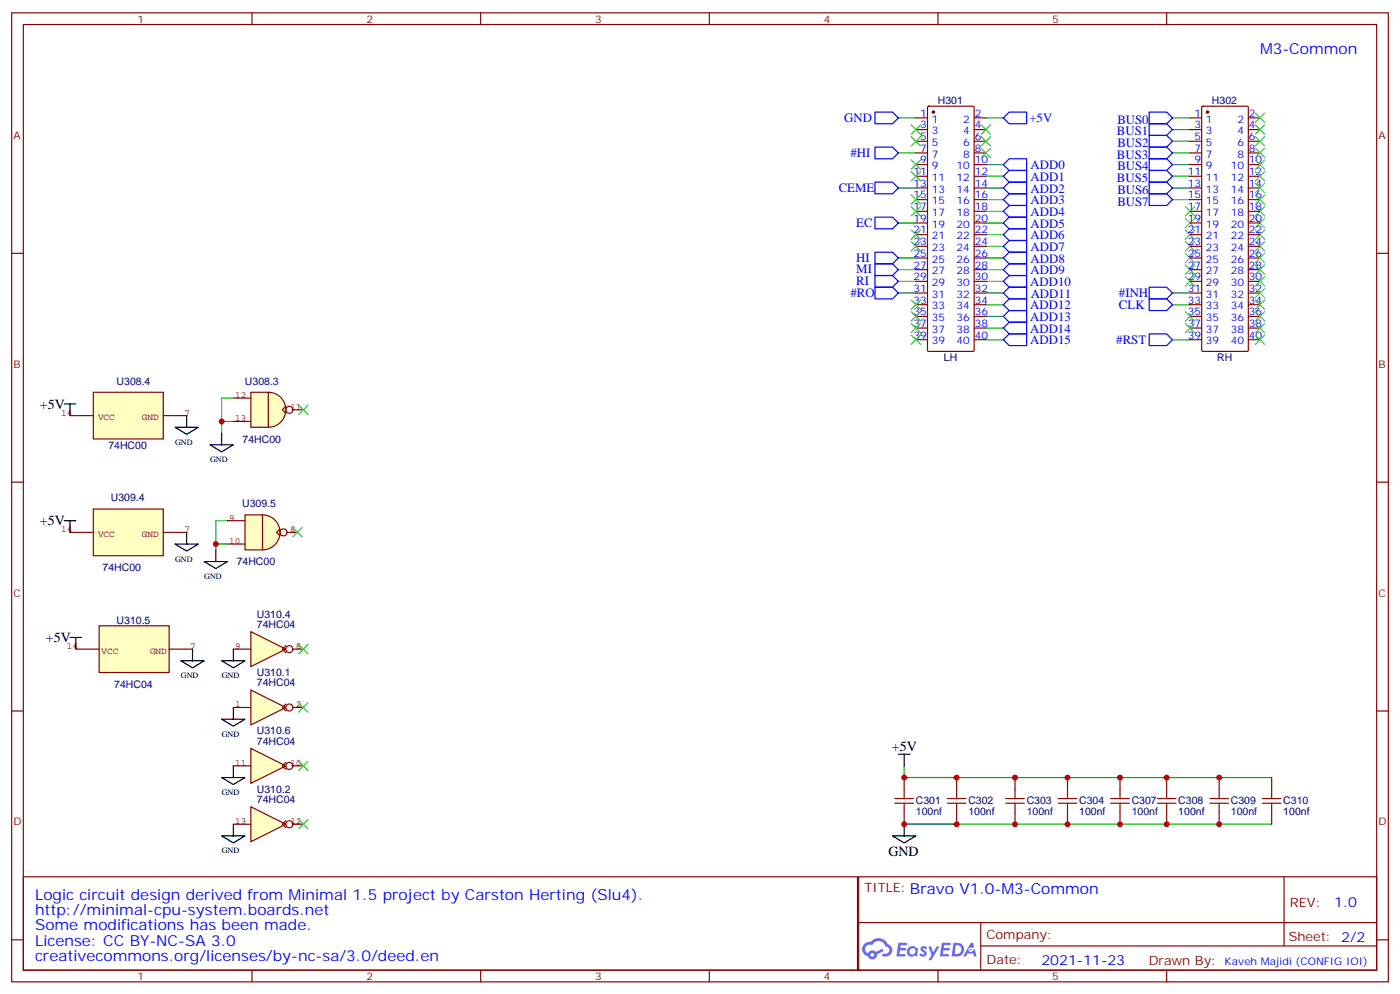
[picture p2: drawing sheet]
<svg xmlns="http://www.w3.org/2000/svg" width="423mm" height="300mm" viewBox="0 0 423 300" stroke-linecap="round" stroke-linejoin="round" font-family="sans-serif">
<g fill="none" stroke="#870000" stroke-width=".35">
<path d="M3.5 3.9h416.3v292.8h-416.3zM7.1 7.4h409.2v285.8h-409.2zM76.2 3.9v3.5M145.3 3.9v3.5M214.5 3.9v3.5M283.6 3.9v3.5M352.8 3.9v3.5M3.5 76.6h3.6M416.3 76.6h3.5M3.5 145.7h3.6M416.3 145.7h3.5M3.5 214.8h3.6"/>
<path d="M416.3 214.8h3.5M259.6 264.9h156.7v28.3h-156.7zM259.7 278.8h156.4M296.6 278.8v14.1M388.3 265v20.8M3.5 284h3.6M76.2 293.2v3.5M145.3 293.2v3.5M214.5 293.2v3.5M283.6 293.2v3.5M296.6 285.8h119.5M352.8 293.2v3.5"/>
<path d="M416.3 284h3.5"/>
</g>
<g fill="#5487ff">
<path d="M278.6 286.1a1.22 1.22 0 0 1 1.7 .3l-.3 .6a.47 .47 0 0 0-.4-.5 .47 .47 0 0 0-.5 .2l.2 .3a1.14 1.14 0 0 1 .7 1.7 1.14 1.14 0 0 1-1.9 0l-.2-.2 .5-.5 .7 .4a.29 .29 0 0 0 .4-.3 .29 .29 0 0 0-.3-.3 1.04 1.04 0 0 1-.6-1.7z"/>
<path d="M271.6 284.9h2.4l.3 .1-.1 .6h-1.8l-.2 .9h1.6l.3 .3-.4 .4h-1.6l-.1 1.1h1.7l.2 .4-.2 .3h-2.7z"/>
<path d="M284.8 284.9h2.3l.4 .1-.2 .6h-1.8l-.1 .9h1.5l.3 .3-.4 .4h-1.5l-.2 1.1h1.7l.2 .4-.2 .3h-2.6z"/>
<path d="M293.5 284.9h.7l.4 1.2-.6 .3a.69 .69 0 0 0-1.1 .3 .69 .69 0 0 0 .5 1 .69 .69 0 0 0 .9-.6l.4-.3 .6 2.2h-.8l-.2-.9h-1.7l-.5 .9h-.9z"/>
<path d="M280.8 285.9h.7l.7 1.9 1.1-1.9h.8l-2.5 4.2h-.9l1-1.5z"/>
<path d="M288.3 284.9l-.6 4.1h1.4a2.11 2.11 0 0 0 2.4-2.1 2.11 2.11 0 0 0-2.5-2zM289 285.6a1.43 1.43 0 0 1 1.7 1.6 1.43 1.43 0 0 1-2 1.1z"/>
<path d="M274.6 286.5a1.54 1.54 0 0 0 0 2.1 1.54 1.54 0 0 0 2.1 .2l.6 .2 .3-2.3-.1-.2-.5-.1a1.49 1.49 0 0 0-2.4 .1zM274.9 287.5a.95 .95 0 0 1 1.9 0 .95 .95 0 0 1-1.9 0z"/>
<path d="M261.4 285.2a2.18 2.18 0 0 0 1 3.8 1.44 1.44 0 0 0 1.7 .9 1.44 1.44 0 0 0 1.1-1.5l2-1-.4-.7-1.9 .9a1.47 1.47 0 0 0-2.5 .5 1.39 1.39 0 0 1-.6-2 1.39 1.39 0 0 1 2-.5 2.12 2.12 0 0 1 2.1-1.3 2.12 2.12 0 0 1 1.9 1.7 1.14 1.14 0 0 1 1.1 1.4 1.14 1.14 0 0 1-1.6 .8 .43 .43 0 0 0-.6 .3 .43 .43 0 0 0 .4 .5 1.98 1.98 0 0 0 2.6-1.2 1.98 1.98 0 0 0-1.3-2.5 3.1 3.1 0 0 0-5.2-.7l-.9 .1zM263.2 288.5a.55 .55 0 0 1 1.1 0 .55 .55 0 0 1-1.1 0z"/>
<circle cx="293.6" cy="287" r=".26"/>
</g>
<g fill="#ffffc2" stroke="#850000" stroke-width=".35">
<path d="M81.1 118.5a5.3 5.3 0 0 1 5.3 5.3 5.3 5.3 0 0 1-5.3 5.3z"/>
<path d="M75.8 118.5h5.3v10.6h-5.3z"/>
</g>
<g fill="none" stroke="#850000" stroke-width=".35">
<path d="M70.6 120.3h5.2M70.6 127.4h5.2M86.4 122.8l-1 1 1 1.1M88.5 123.8h3.2"/>
<circle cx="87.5" cy="123.8" r="1.06"/>
</g>
<path d="M28.2 118.5h21.2v14.1h-21.2z" fill="#ffffc2" stroke="#850000" stroke-width=".35"/>
<path d="M21.2 125.6h7M49.4 125.6h7" fill="none" stroke="#850000" stroke-width=".35"/>
<path d="M28.2 153.8h21.2v14.1h-21.2z" fill="#ffffc2" stroke="#850000" stroke-width=".35"/>
<path d="M21.2 160.9h7M49.4 160.9h7" fill="none" stroke="#850000" stroke-width=".35"/>
<g fill="#ffffc2" stroke="#850000" stroke-width=".35">
<path d="M79.4 155.6a5.3 5.3 0 0 1 5.3 5.3 5.3 5.3 0 0 1-5.3 5.3z"/>
<path d="M74.1 155.6h5.3v10.6h-5.3z"/>
</g>
<g fill="none" stroke="#850000" stroke-width=".35">
<path d="M68.8 157.3h5.3M84.7 159.8l-1.1 1.1 1.1 1M68.8 164.4h5.3M86.8 160.9h3.2"/>
<circle cx="85.7" cy="160.9" r="1.06"/>
</g>
<path d="M75.8 208.5l10.6 5.3-10.6 5.3z" fill="#ffffc2" stroke="#850000" stroke-width=".35"/>
<g fill="none" stroke="#850000" stroke-width=".35">
<path d="M70.6 213.8h5.2M86.4 212.7l-1 1.1 1 1M88.5 213.8h3.2"/>
<circle cx="87.5" cy="213.8" r="1.06"/>
</g>
<path d="M75.8 243.8l10.6 5.3-10.6 5.3z" fill="#ffffc2" stroke="#850000" stroke-width=".35"/>
<g fill="none" stroke="#850000" stroke-width=".35">
<path d="M70.6 249.1h5.2M86.4 248l-1 1.1 1 1M88.5 249.1h3.2"/>
<circle cx="87.5" cy="249.1" r="1.06"/>
</g>
<path d="M75.8 190.9l10.6 5.2-10.6 5.3z" fill="#ffffc2" stroke="#850000" stroke-width=".35"/>
<g fill="none" stroke="#850000" stroke-width=".35">
<path d="M70.6 196.1h5.2M86.4 195.1l-1 1 1 1.1M88.5 196.1h3.2"/>
<circle cx="87.5" cy="196.1" r="1.06"/>
</g>
<path d="M30 189.1h21.2v14.1h-21.2z" fill="#ffffc2" stroke="#850000" stroke-width=".35"/>
<path d="M22.9 196.1h7.1M51.2 196.1h7" fill="none" stroke="#850000" stroke-width=".35"/>
<path d="M75.8 226.1l10.6 5.3-10.6 5.3z" fill="#ffffc2" stroke="#850000" stroke-width=".35"/>
<g fill="none" stroke="#850000" stroke-width=".35">
<path d="M70.6 231.4h5.2M86.4 230.4l-1 1 1 1.1M88.5 231.4h3.2"/>
<circle cx="87.5" cy="231.4" r="1.06"/>
</g>
<g fill="none" stroke="#000" stroke-width=".35">
<path d="M19.4 122.1h3.5M21.2 122.1v3.5M52.9 129.1h7.1l-3.6 2.1zM56.4 125.6v3.5M63.5 134.4h7.1l-3.6 2.1zM67 130.9v3.5M19.4 157.3h3.5M21.2 157.3v3.6M52.9 164.4h7.1l-3.6 2.1zM56.4 160.9v3.5M61.7 169.7h7.1l-3.5 2.1zM65.3 166.2v3.5"/>
<path d="M21.2 192.6h3.5M22.9 192.6v3.5M54.7 199.7h7l-3.5 2.1zM58.2 196.1v3.6M67 199.7h7.1l-3.5 2.1zM70.6 196.1v3.6M67 217.3h7.1l-3.5 2.1zM70.6 213.8v3.5M67 235h7.1l-3.5 2.1zM70.6 231.4v3.6M271.6 227.9h3.6M273.4 227.9v3.5"/>
<path d="M67 252.6h7.1l-3.5 2.1zM70.6 249.1v3.5M269.9 252.6h7l-3.5 2.1zM273.4 249.1v3.5"/>
</g>
<g fill="none" stroke="#008700" stroke-width=".35">
<path d="M271.6 35.6h5.3M298.1 35.6h5.3M354.5 35.6h5.3M354.5 39.2h5.3M271.6 46.2h5.3M271.6 56.8h5.3M298.1 56.8h5.3M298.1 53.3h5.3M298.1 49.7h5.3M354.5 46.2h5.3M354.5 56.8h5.3M354.5 53.3h5.3"/>
<path d="M354.5 49.7h5.3M354.5 42.7h5.3M271.6 78h5.3M271.6 67.4h5.3M298.1 78h5.3M298.1 67.4h5.3M298.1 74.4h5.3M298.1 70.9h5.3M298.1 63.9h5.3M298.1 60.3h5.3M354.5 60.3h5.3M271.6 88.5h5.3"/>
<path d="M271.6 85h5.3M271.6 81.5h5.3M298.1 92.1h5.3M298.1 88.5h5.3M298.1 85h5.3M298.1 81.5h5.3M298.1 99.1h5.3M298.1 95.6h5.3M354.5 92.1h5.3M354.5 88.5h5.3M298.1 102.7h5.3M354.5 102.7h5.3"/>
<path d="M67 127.4h3.6M70.6 120.3h-3.6v10.6M68.8 157.3h-3.5v8.9M65.3 164.4h3.5M273.4 231.4v3.6h111.1M273.4 235h15.9M289.3 249.1h-15.9h111.1"/>
</g>
<g fill="none" stroke="#3c3" stroke-width=".35">
<path d="M275.5 37.7l2.8 2.9M278.3 37.7l-2.8 2.9M296.7 37.7l2.8 2.9M299.5 37.7l-2.8 2.9M379.6 34.2l2.8 2.8M379.6 37.7l2.8 2.9M382.4 34.2l-2.8 2.8M382.4 37.7l-2.8 2.9M275.5 41.3l2.8 2.8M275.5 48.3l2.8 2.9M275.5 51.9l2.8 2.8M275.5 58.9l2.8 2.8"/>
<path d="M278.3 41.3l-2.8 2.8M278.3 48.3l-2.8 2.9M278.3 51.9l-2.8 2.8M278.3 58.9l-2.8 2.8M296.7 41.3l2.8 2.8M296.7 44.8l2.8 2.8M299.5 41.3l-2.8 2.8M299.5 44.8l-2.8 2.8M379.6 41.3l2.8 2.8M379.6 44.8l2.8 2.8M379.6 48.3l2.8 2.9M379.6 51.9l2.8 2.8"/>
<path d="M379.6 55.4l2.8 2.8M379.6 58.9l2.8 2.8M382.4 48.3l-2.8 2.9M382.4 58.9l-2.8 2.8M382.4 55.4l-2.8 2.8M382.4 51.9l-2.8 2.8M382.4 44.8l-2.8 2.8M382.4 41.3l-2.8 2.8M275.5 62.4l2.8 2.9M275.5 69.5l2.8 2.8M275.5 73l2.8 2.8M278.3 62.4l-2.8 2.9"/>
<path d="M278.3 69.5l-2.8 2.8M278.3 73l-2.8 2.8M358.4 69.5l2.8 2.8M358.4 76.6l2.8 2.8M358.4 73l2.8 2.8M358.4 66l2.8 2.8M358.4 62.4l2.8 2.9M361.2 69.5l-2.8 2.8M361.2 76.6l-2.8 2.8M361.2 73l-2.8 2.8M361.2 66l-2.8 2.8M361.2 62.4l-2.8 2.9"/>
<path d="M379.6 73l2.8 2.8M379.6 69.5l2.8 2.8M379.6 66l2.8 2.8M379.6 62.4l2.8 2.9M379.6 76.6l2.8 2.8M382.4 62.4l-2.8 2.9M382.4 73l-2.8 2.8M382.4 69.5l-2.8 2.8M382.4 66l-2.8 2.8M382.4 76.6l-2.8 2.8M275.5 90.7l2.8 2.8M275.5 94.2l2.8 2.8"/>
<path d="M275.5 97.7l2.8 2.8M278.3 90.7l-2.8 2.8M278.3 94.2l-2.8 2.8M278.3 97.7l-2.8 2.8M358.4 83.6l2.8 2.8M358.4 80.1l2.8 2.8M358.4 97.7l2.8 2.8M358.4 94.2l2.8 2.8M361.2 83.6l-2.8 2.8M361.2 94.2l-2.8 2.8M361.2 80.1l-2.8 2.8M361.2 97.7l-2.8 2.8"/>
<path d="M379.6 80.1l2.8 2.8M379.6 83.6l2.8 2.8M379.6 87.1l2.8 2.9M379.6 90.7l2.8 2.8M379.6 94.2l2.8 2.8M379.6 97.7l2.8 2.8M382.4 80.1l-2.8 2.8M382.4 83.6l-2.8 2.8M382.4 87.1l-2.8 2.9M382.4 90.7l-2.8 2.8M382.4 94.2l-2.8 2.8M382.4 97.7l-2.8 2.8"/>
<path d="M275.5 101.2l2.8 2.9M278.3 101.2l-2.8 2.9M379.6 101.2l2.8 2.9M382.4 101.2l-2.8 2.9M90.3 122.4l2.8 2.8M93.1 122.4l-2.8 2.8M88.5 159.5l2.9 2.8M91.4 159.5l-2.9 2.8M90.3 194.7l2.8 2.9M93.1 194.7l-2.8 2.9M90.3 212.4l2.8 2.8M93.1 212.4l-2.8 2.8"/>
<path d="M90.3 230l2.8 2.8M93.1 230l-2.8 2.8M90.3 247.7l2.8 2.8M93.1 247.7l-2.8 2.8"/>
</g>
<g fill="none" stroke="#a10000" stroke-width=".35">
<path d="M273.4 238.5v2.8M289.3 238.5v2.8M306.9 238.5v2.8M322.8 238.5v2.8M338.7 238.5v2.8M352.8 238.5v2.8M368.7 238.5v2.8M384.5 238.5v2.8M270.6 241.3h5.6M270.6 242.7h5.6M273.4 242.7v2.8M286.5 241.3h5.6"/>
<path d="M286.5 242.7h5.6M289.3 242.7v2.8M304.1 241.3h5.6M304.1 242.7h5.6M306.9 242.7v2.8M320 241.3h5.6M320 242.7h5.6M322.8 242.7v2.8M335.8 241.3h5.7M335.8 242.7h5.7M338.7 242.7v2.8M350 241.3h5.6"/>
<path d="M350 242.7h5.6M352.8 242.7v2.8M365.8 241.3h5.7M365.8 242.7h5.7M368.7 242.7v2.8M381.7 241.3h5.6M381.7 242.7h5.6M384.5 242.7v2.8"/>
</g>
<g fill="none" stroke="#870000" stroke-width=".35">
<path d="M276.9 35.6h3.6M276.9 39.2h3.6M280.5 32.3l.3-.2h13.4l.4 .4v73.3l-.4 .4h-13.4l-.3-.4zM294.6 35.6h3.5M294.6 39.2h3.5M359.8 35.6h3.6M359.8 39.2h3.6M363.4 32.3l.3-.2h13.4l.4 .4v73.3l-.4 .4h-13.4l-.3-.4zM377.5 35.6h3.5M377.5 39.2h3.5M276.9 42.7h3.6M276.9 46.2h3.6"/>
<path d="M276.9 49.7h3.6M276.9 53.3h3.6M276.9 56.8h3.6M294.6 42.7h3.5M294.6 46.2h3.5M294.6 49.7h3.5M294.6 53.3h3.5M294.6 56.8h3.5M359.8 42.7h3.6M359.8 46.2h3.6M359.8 49.7h3.6M359.8 53.3h3.6"/>
<path d="M359.8 56.8h3.6M377.5 42.7h3.5M377.5 46.2h3.5M377.5 49.7h3.5M377.5 53.3h3.5M377.5 56.8h3.5M276.9 60.3h3.6M276.9 63.9h3.6M276.9 67.4h3.6M276.9 70.9h3.6M276.9 74.4h3.6M276.9 78h3.6"/>
<path d="M294.6 60.3h3.5M294.6 63.9h3.5M294.6 67.4h3.5M294.6 70.9h3.5M294.6 74.4h3.5M294.6 78h3.5M359.8 60.3h3.6M359.8 63.9h3.6M359.8 67.4h3.6M359.8 70.9h3.6M359.8 74.4h3.6M359.8 78h3.6"/>
<path d="M377.5 60.3h3.5M377.5 63.9h3.5M377.5 67.4h3.5M377.5 70.9h3.5M377.5 74.4h3.5M377.5 78h3.5M276.9 81.5h3.6M276.9 85h3.6M276.9 88.5h3.6M276.9 92.1h3.6M276.9 95.6h3.6M276.9 99.1h3.6"/>
<path d="M294.6 81.5h3.5M294.6 85h3.5M294.6 88.5h3.5M294.6 92.1h3.5M294.6 95.6h3.5M294.6 99.1h3.5M359.8 81.5h3.6M359.8 85h3.6M359.8 88.5h3.6M359.8 92.1h3.6M359.8 95.6h3.6M359.8 99.1h3.6"/>
<path d="M377.5 81.5h3.5M377.5 85h3.5M377.5 88.5h3.5M377.5 92.1h3.5M377.5 95.6h3.5M377.5 99.1h3.5M276.9 102.7h3.6M294.6 102.7h3.5M359.8 102.7h3.6M377.5 102.7h3.5M273.4 235v3.5M289.3 235v3.5"/>
<path d="M306.9 235v3.5M322.8 235v3.5M338.7 235v3.5M352.8 235v3.5M368.7 235v3.5M384.5 235v3.5M273.4 245.5v3.6M289.3 245.5v3.6M306.9 245.5v3.6M322.8 245.5v3.6M338.7 245.5v3.6M352.8 245.5v3.6"/>
<path d="M368.7 245.5v3.6M384.5 245.5v3.6M7.1 264.9h252.2v28.3h-252.2z"/>
</g>
<g fill="none" stroke="#00f" stroke-width=".35">
<path d="M264.6 33.9h5.3l1.7 1.7-1.7 1.8h-5.3zM303.4 35.6l1.8-1.7h5.2v3.5h-5.2zM347.5 37.4h5.3l1.7 1.8-1.7 1.7h-5.3zM347.5 33.9h5.3l1.7 1.7-1.7 1.8h-5.3zM264.6 44.4h5.3l1.7 1.8-1.7 1.8h-5.3zM264.6 55h5.3l1.7 1.8-1.7 1.8h-5.3zM303.4 49.7l1.8-1.7h5.2v3.5h-5.2zM303.4 53.3l1.8-1.8h5.2v3.5h-5.2zM303.4 56.8l1.8-1.8h5.2v3.6h-5.2zM347.5 51.5h5.3l1.7 1.8-1.7 1.7h-5.3zM347.5 48h5.3l1.7 1.7-1.7 1.8h-5.3zM347.5 44.4h5.3l1.7 1.8-1.7 1.8h-5.3z"/>
<path d="M347.5 40.9h5.3l1.7 1.8-1.7 1.7h-5.3zM347.5 55h5.3l1.7 1.8-1.7 1.8h-5.3zM347.5 58.6h5.3l1.7 1.7-1.7 1.8h-5.3zM264.6 65.6h5.3l1.7 1.8-1.7 1.7h-5.3zM264.6 79.7h5.3l1.7 1.8-1.7 1.8h-5.3zM264.6 76.2h5.3l1.7 1.8-1.7 1.7h-5.3zM303.4 78l1.8-1.8h5.2v3.5h-5.2zM303.4 60.3l1.8-1.7h5.2v3.5h-5.2zM303.4 63.9l1.8-1.8h5.2v3.5h-5.2zM303.4 67.4l1.8-1.8h5.2v3.5h-5.2zM303.4 70.9l1.8-1.8h5.2v3.6h-5.2zM303.4 74.4l1.8-1.7h5.2v3.5h-5.2z"/>
<path d="M264.6 86.8h5.3l1.7 1.7-1.7 1.8h-5.3zM264.6 83.3h5.3l1.7 1.7-1.7 1.8h-5.3zM303.4 81.5l1.8-1.8h5.2v3.6h-5.2zM303.4 85l1.8-1.7h5.2v3.5h-5.2zM303.4 88.5l1.8-1.7h5.2v3.5h-5.2zM303.4 92.1l1.8-1.8h5.2v3.5h-5.2zM303.4 95.6l1.8-1.8h5.2v3.6h-5.2zM303.4 99.1l1.8-1.7h5.2v3.5h-5.2zM347.5 90.3h5.3l1.7 1.8-1.7 1.7h-5.3zM347.5 86.8h5.3l1.7 1.7-1.7 1.8h-5.3zM303.4 102.7l1.8-1.8h5.2v3.5h-5.2zM347.5 100.9h5.3l1.7 1.8-1.7 1.7h-5.3z"/>
</g>
<g fill="#870000" stroke="#870000" stroke-width=".35">
<circle cx="365.1" cy="33.9" r=".35"/>
<circle cx="282.2" cy="33.9" r=".35"/>
</g>
<g fill="#c00">
<circle cx="67" cy="127.4" r=".88"/>
<circle cx="65.3" cy="164.4" r=".88"/>
<circle cx="338.7" cy="249.1" r=".88"/>
<circle cx="338.7" cy="234.9" r=".88"/>
<circle cx="306.9" cy="249.1" r=".88"/>
<circle cx="289.3" cy="249.1" r=".88"/>
<circle cx="322.8" cy="249.1" r=".88"/>
<circle cx="289.3" cy="234.9" r=".88"/>
<circle cx="306.9" cy="234.9" r=".88"/>
<circle cx="322.8" cy="234.9" r=".88"/>
<circle cx="273.4" cy="249.1" r=".88"/>
<circle cx="273.4" cy="234.9" r=".88"/>
<circle cx="352.8" cy="234.9" r=".88"/>
<circle cx="352.8" cy="249.1" r=".88"/>
<circle cx="368.7" cy="234.9" r=".88"/>
<circle cx="368.7" cy="249.1" r=".88"/>
</g>
<g font-size="4.6" fill="#00f">
<text x="381" y="16.2">M3-Common</text>
<text x="10.6" y="272">Logic circuit design derived from Minimal 1.5 project by Carston Herting (Slu4).</text>
<text x="275.2" y="270.2">Bravo V1.0-M3-Common</text>
<text x="10.6" y="276.6">http://minimal-cpu-system.boards.net</text>
<text x="10.6" y="281.2">Some modifications has been made.</text>
<text x="10.6" y="285.8">License: CC BY-NC-SA 3.0</text>
<text x="10.6" y="290.3">creativecommons.org/licenses/by-nc-sa/3.0/deed.en</text>
</g>
<g font-size="4.2">
<text x="12.1" y="123.5">+5V</text>
<text x="12.1" y="158.8">+5V</text>
<text x="13.9" y="194.1">+5V</text>
<text x="269.7" y="226.9">+5V</text>
<text x="268.6" y="258.7">GND</text>
</g>
<g font-size="4.2" fill="#00f">
<text x="403.4" y="274.2">1.0</text>
<text x="314.9" y="291.6">2021-11-23</text>
</g>
<g font-size="3.9" fill="#00f">
<text x="255.3" y="36.9">GND</text>
<text x="311.3" y="36.9">+5V</text>
<text x="337.7" y="40.9">BUS1</text>
<text x="337.9" y="37.4">BUS0</text>
<text x="257.1" y="47.3">#HI</text>
<text x="337.7" y="48">BUS3</text>
<text x="337.9" y="44.5">BUS2</text>
<text x="311.6" y="51.1">ADD0</text>
<text x="337.9" y="51.5">BUS4</text>
<text x="253.6" y="57.9">CEME</text>
<text x="311.6" y="54.7">ADD1</text>
<text x="311.6" y="58.2">ADD2</text>
<text x="337.7" y="55">BUS5</text>
<text x="337.9" y="58.6">BUS6</text>
<text x="311.6" y="61.7">ADD3</text>
<text x="311.6" y="65.3">ADD4</text>
<text x="337.9" y="62.1">BUS7</text>
<text x="258.9" y="68.5">EC</text>
<text x="311.6" y="68.8">ADD5</text>
<text x="311.6" y="72.3">ADD6</text>
<text x="311.6" y="75.8">ADD7</text>
<text x="258.9" y="79.1">HI</text>
<text x="258.9" y="82.6">MI</text>
<text x="311.6" y="79.4">ADD8</text>
<text x="311.6" y="82.9">ADD9</text>
<text x="257.1" y="89.7">#RO</text>
<text x="258.9" y="86.1">RI</text>
<text x="311.5" y="86.4">ADD10</text>
<text x="311.7" y="89.9">ADD11</text>
<text x="338.4" y="89.9">#INH</text>
<text x="311.5" y="93.5">ADD12</text>
<text x="338.4" y="93.4">CLK</text>
<text x="311.5" y="100.5">ADD14</text>
<text x="311.5" y="97">ADD13</text>
<text x="311.5" y="104.1">ADD15</text>
<text x="337.5" y="103.9">#RST</text>
</g>
<g font-size="3.9" fill="#800">
<text x="261.4" y="269.5">TITLE:</text>
<text x="390" y="274.2">REV:</text>
<text x="298.3" y="283.7">Company:</text>
<text x="389.7" y="284.3">Sheet: 2/2</text>
<text x="298.3" y="291.4">Date:</text>
<text x="347.4" y="291.5">Drawn By:</text>
</g>
<g font-size="3.2" fill="#800">
<text x="41.6" y="6.9">1</text>
<text x="110.8" y="6.9">2</text>
<text x="179.9" y="6.9">3</text>
<text x="249.1" y="6.9">4</text>
<text x="318.2" y="6.9">5</text>
<text x="4.1" y="42">A</text>
<text x="416.8" y="42">A</text>
<text x="4.1" y="111.1">B</text>
<text x="416.8" y="111.1">B</text>
<text x="4.1" y="180.3">C</text>
<text x="416.8" y="180.3">C</text>
<text x="4.1" y="249.4">D</text>
<text x="416.8" y="249.4">D</text>
<text x="41.6" y="296.2">1</text>
<text x="110.8" y="296.2">2</text>
<text x="179.9" y="296.2">3</text>
<text x="249.1" y="296.2">4</text>
<text x="318.2" y="296.2">5</text>
</g>
<g font-size="3.2" fill="#00f">
<text x="278.3" y="35.3">1</text>
<text x="294.7" y="35.3">2</text>
<text x="361.2" y="35.3">1</text>
<text x="377.6" y="35.3">2</text>
<text x="278.3" y="38.8">3</text>
<text x="281.8" y="37">1</text>
<text x="281.8" y="40.6">3</text>
<text x="291.2" y="40.6">4</text>
<text x="291.2" y="37">2</text>
<text x="294.7" y="38.8">4</text>
<text x="361.2" y="38.8">3</text>
<text x="364.7" y="37">1</text>
<text x="364.7" y="40.6">3</text>
<text x="374.2" y="40.6">4</text>
<text x="374.2" y="37">2</text>
<text x="377.6" y="38.8">4</text>
<text x="278.3" y="42.3">5</text>
<text x="278.3" y="45.9">7</text>
<text x="281.8" y="44.1">5</text>
<text x="281.8" y="47.6">7</text>
<text x="291.2" y="47.6">8</text>
<text x="291.2" y="44.1">6</text>
<text x="294.7" y="45.9">8</text>
<text x="294.7" y="42.3">6</text>
<text x="361.2" y="42.3">5</text>
<text x="361.2" y="45.9">7</text>
<text x="364.7" y="44.1">5</text>
<text x="364.7" y="47.6">7</text>
<text x="374.2" y="47.6">8</text>
<text x="374.2" y="44.1">6</text>
<text x="377.6" y="45.9">8</text>
<text x="377.6" y="42.3">6</text>
<text x="276.2" y="52.9">11</text>
<text x="278.3" y="49.4">9</text>
<text x="281.8" y="51.2">9</text>
<text x="289.2" y="51.2">10</text>
<text x="294.7" y="52.9">12</text>
<text x="294.7" y="49.4">10</text>
<text x="359.2" y="52.9">11</text>
<text x="361.2" y="49.4">9</text>
<text x="364.7" y="51.2">9</text>
<text x="372.1" y="51.2">10</text>
<text x="377.6" y="52.9">12</text>
<text x="377.6" y="49.4">10</text>
<text x="276.2" y="56.4">13</text>
<text x="276.2" y="60">15</text>
<text x="281.8" y="54.7">11</text>
<text x="281.8" y="58.2">13</text>
<text x="289.2" y="58.2">14</text>
<text x="289.2" y="54.7">12</text>
<text x="294.7" y="60">16</text>
<text x="294.7" y="56.4">14</text>
<text x="359.2" y="56.4">13</text>
<text x="359.2" y="60">15</text>
<text x="364.7" y="54.7">11</text>
<text x="364.7" y="58.2">13</text>
<text x="372.1" y="58.2">14</text>
<text x="372.1" y="54.7">12</text>
<text x="377.6" y="60">16</text>
<text x="377.6" y="56.4">14</text>
<text x="276.2" y="63.5">17</text>
<text x="281.8" y="61.7">15</text>
<text x="281.8" y="65.3">17</text>
<text x="289.2" y="65.3">18</text>
<text x="289.2" y="61.7">16</text>
<text x="294.7" y="63.5">18</text>
<text x="359.2" y="63.5">17</text>
<text x="364.7" y="61.7">15</text>
<text x="364.7" y="65.3">17</text>
<text x="372.1" y="65.3">18</text>
<text x="372.1" y="61.7">16</text>
<text x="377.6" y="63.5">18</text>
<text x="276.2" y="67">19</text>
<text x="276.2" y="70.6">21</text>
<text x="281.8" y="68.8">19</text>
<text x="289.2" y="68.8">20</text>
<text x="294.7" y="70.6">22</text>
<text x="294.7" y="67">20</text>
<text x="359.2" y="67">19</text>
<text x="359.2" y="70.6">21</text>
<text x="364.7" y="68.8">19</text>
<text x="372.1" y="68.8">20</text>
<text x="377.6" y="70.6">22</text>
<text x="377.6" y="67">20</text>
<text x="276.2" y="74.1">23</text>
<text x="276.2" y="77.6">25</text>
<text x="281.8" y="72.3">21</text>
<text x="281.8" y="75.8">23</text>
<text x="289.2" y="75.8">24</text>
<text x="289.2" y="72.3">22</text>
<text x="294.7" y="77.6">26</text>
<text x="294.7" y="74.1">24</text>
<text x="359.2" y="74.1">23</text>
<text x="359.2" y="77.6">25</text>
<text x="364.7" y="72.3">21</text>
<text x="364.7" y="75.8">23</text>
<text x="372.1" y="75.8">24</text>
<text x="372.1" y="72.3">22</text>
<text x="377.6" y="77.6">26</text>
<text x="377.6" y="74.1">24</text>
<text x="276.2" y="81.1">27</text>
<text x="281.8" y="79.4">25</text>
<text x="281.8" y="82.9">27</text>
<text x="289.2" y="82.9">28</text>
<text x="289.2" y="79.4">26</text>
<text x="294.7" y="81.1">28</text>
<text x="359.2" y="81.1">27</text>
<text x="364.7" y="79.4">25</text>
<text x="364.7" y="82.9">27</text>
<text x="372.1" y="82.9">28</text>
<text x="372.1" y="79.4">26</text>
<text x="377.6" y="81.1">28</text>
<text x="276.2" y="84.7">29</text>
<text x="276.2" y="88.2">31</text>
<text x="281.8" y="86.4">29</text>
<text x="281.8" y="90">31</text>
<text x="289.2" y="90">32</text>
<text x="289.2" y="86.4">30</text>
<text x="294.7" y="88.2">32</text>
<text x="294.7" y="84.7">30</text>
<text x="359.2" y="84.7">29</text>
<text x="359.2" y="88.2">31</text>
<text x="364.7" y="86.4">29</text>
<text x="364.7" y="90">31</text>
<text x="372.1" y="90">32</text>
<text x="372.1" y="86.4">30</text>
<text x="377.6" y="88.2">32</text>
<text x="377.6" y="84.7">30</text>
<text x="276.2" y="91.7">33</text>
<text x="276.2" y="95.2">35</text>
<text x="281.8" y="93.5">33</text>
<text x="289.2" y="93.5">34</text>
<text x="294.7" y="95.2">36</text>
<text x="294.7" y="91.7">34</text>
<text x="359.2" y="91.7">33</text>
<text x="359.2" y="95.2">35</text>
<text x="364.7" y="93.5">33</text>
<text x="372.1" y="93.5">34</text>
<text x="377.6" y="95.2">36</text>
<text x="377.6" y="91.7">34</text>
<text x="276.2" y="98.8">37</text>
<text x="281.8" y="97">35</text>
<text x="281.8" y="100.5">37</text>
<text x="289.2" y="100.5">38</text>
<text x="289.2" y="97">36</text>
<text x="294.7" y="98.8">38</text>
<text x="359.2" y="98.8">37</text>
<text x="364.7" y="97">35</text>
<text x="364.7" y="100.5">37</text>
<text x="372.1" y="100.5">38</text>
<text x="372.1" y="97">36</text>
<text x="377.6" y="98.8">38</text>
<text x="276.2" y="102.3">39</text>
<text x="281.8" y="104.1">39</text>
<text x="289.2" y="104.1">40</text>
<text x="294.7" y="102.3">40</text>
<text x="359.2" y="102.3">39</text>
<text x="364.7" y="104.1">39</text>
<text x="372.1" y="104.1">40</text>
<text x="377.6" y="102.3">40</text>
<text x="370.3" y="291.5">Kaveh Majidi (CONFIG IOI)</text>
</g>
<g font-size="3.2" fill="#000080">
<text x="283.6" y="31.5">H301</text>
<text x="366.5" y="31.5">H302</text>
<text x="285.4" y="109.1">LH</text>
<text x="368" y="109.1">RH</text>
<text x="35.3" y="116.2">U308.4</text>
<text x="74.1" y="116.2">U308.3</text>
<text x="32.8" y="135.6">74HC00</text>
<text x="73.3" y="133.8">74HC00</text>
<text x="33.5" y="151.4">U309.4</text>
<text x="73.2" y="153.2">U309.5</text>
<text x="31" y="172.6">74HC00</text>
<text x="71.6" y="170.8">74HC00</text>
<text x="35.3" y="188.5">U310.5</text>
<text x="77.7" y="189.8">74HC04</text>
<text x="77.7" y="186.6">U310.4</text>
<text x="34.5" y="207.9">74HC04</text>
<text x="77.7" y="207.4">74HC04</text>
<text x="77.7" y="204.3">U310.1</text>
<text x="77.7" y="221.9">U310.6</text>
<text x="77.7" y="225.1">74HC04</text>
<text x="77.7" y="239.5">U310.2</text>
<text x="77.7" y="242.7">74HC04</text>
<text x="276.9" y="243.1">C301</text>
<text x="292.8" y="243.1">C302</text>
<text x="310.4" y="243.1">C303</text>
<text x="326.3" y="243.1">C304</text>
<text x="342.2" y="243.1">C307</text>
<text x="356.3" y="243.1">C308</text>
<text x="372.2" y="243.1">C309</text>
<text x="388.1" y="243.1">C310</text>
<text x="276.9" y="246.4">100nf</text>
<text x="292.8" y="246.4">100nf</text>
<text x="310.4" y="246.4">100nf</text>
<text x="326.3" y="246.4">100nf</text>
<text x="342.2" y="246.4">100nf</text>
<text x="356.3" y="246.4">100nf</text>
<text x="372.2" y="246.4">100nf</text>
<text x="388.1" y="246.4">100nf</text>
</g>
<g font-size="2.8" fill="#840000">
<text x="18.5" y="125.6">14</text>
<text x="55.7" y="125.6">7</text>
<text x="71.1" y="120.3">12</text>
<text x="87.8" y="123.8">11</text>
<text x="29.6" y="126.9">VCC</text>
<text x="42.9" y="126.9">GND</text>
<text x="71.1" y="127.3">13</text>
<text x="18.5" y="160.8">14</text>
<text x="55.7" y="160.8">7</text>
<text x="69.3" y="157.3">9</text>
<text x="87.7" y="160.8">8</text>
<text x="29.6" y="162.2">VCC</text>
<text x="42.9" y="162.2">GND</text>
<text x="69.3" y="164.4">10</text>
<text x="20.2" y="196.1">14</text>
<text x="30.7" y="197.5">VCC</text>
<text x="45.4" y="197.5">GND</text>
<text x="57.5" y="196.1">7</text>
<text x="71.1" y="196.1">9</text>
<text x="89.5" y="196.1">8</text>
<text x="71.1" y="213.7">1</text>
<text x="89.5" y="213.7">2</text>
<text x="71.1" y="231.4">11</text>
<text x="87.8" y="231.4">10</text>
<text x="71.1" y="249">13</text>
<text x="87.8" y="249">12</text>
</g>
<g font-size="2.5">
<text x="52.9" y="134.4">GND</text>
<text x="63.5" y="139.7">GND</text>
<text x="52.9" y="169.7">GND</text>
<text x="61.7" y="175">GND</text>
<text x="54.7" y="205">GND</text>
<text x="67" y="205">GND</text>
<text x="67" y="222.6">GND</text>
<text x="67" y="240.2">GND</text>
<text x="67" y="257.9">GND</text>
</g>
</svg>
